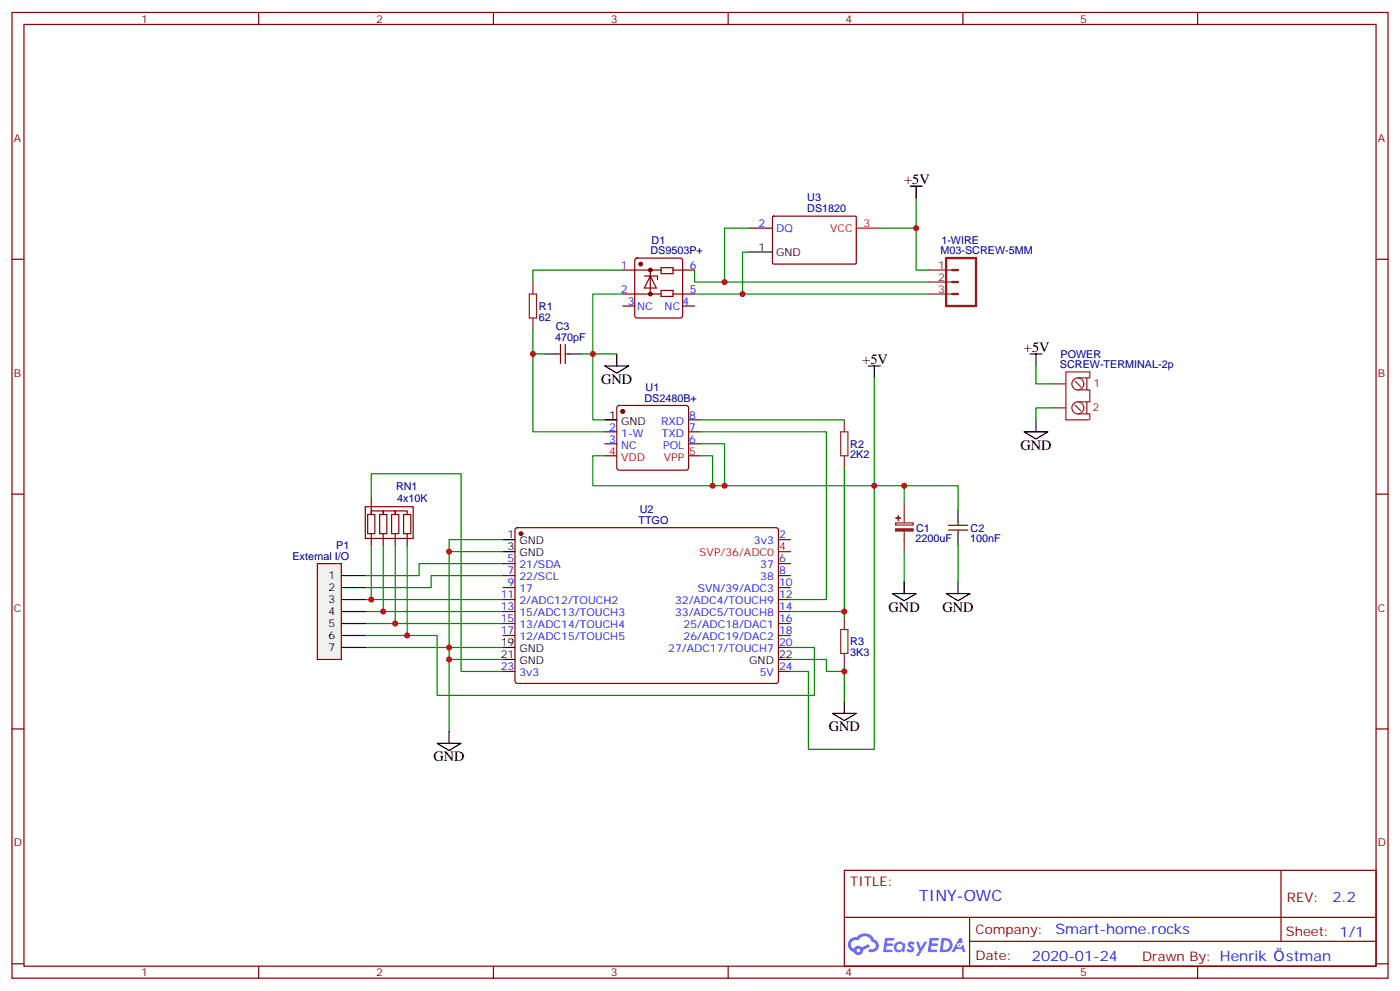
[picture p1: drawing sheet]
<svg xmlns="http://www.w3.org/2000/svg" width="412mm" height="292mm" viewBox="0 0 412 292" stroke-linecap="round" stroke-linejoin="round" font-family="sans-serif">
<g fill="none" stroke="#870000" stroke-width=".35">
<path d="M3.5 3.7h405.4v284.3h-405.4zM7.1 7.2h398.2v277.3h-398.2zM76.2 3.7v3.5M145.3 3.7v3.5M214.5 3.7v3.5M283.6 3.7v3.5M352.8 3.7v3.5M3.5 76.3h3.6M405.3 76.3h3.6M3.5 145.5h3.6M405.3 145.5h3.6M3.5 214.6h3.6"/>
<path d="M405.3 214.6h3.6M248.7 256.3h156.6v28.2h-156.6zM377.3 256.3v20.9M248.7 270.1h156.5M285.6 277.2h119.6M285.6 270.1v14.1M3.5 283.8h3.6M76.2 284.5v3.5M145.3 284.5v3.5M214.5 284.5v3.5M283.6 284.5v3.5M352.8 284.5v3.5"/>
<path d="M405.3 283.8h3.6"/>
</g>
<g fill="#5487ff">
<path d="M267.7 277.4a1.22 1.22 0 0 1 1.7 .3l-.4 .6a.47 .47 0 0 0-.3-.4 .47 .47 0 0 0-.5 .2l.1 .2a1.14 1.14 0 0 1 .8 1.7 1.14 1.14 0 0 1-1.9 0l-.2-.2 .5-.5 .7 .4a.29 .29 0 0 0 .3-.2 .29 .29 0 0 0-.2-.4 1.04 1.04 0 0 1-.6-1.7z"/>
<path d="M260.7 276.2h2.4l.3 .2-.2 .5h-1.8l-.1 .9h1.5l.3 .3-.3 .4h-1.6l-.2 1.1 1.7 .1 .2 .3-.2 .3h-2.6z"/>
<path d="M273.8 276.2h2.4l.3 .2-.1 .5h-1.8l-.2 .9h1.6l.3 .3-.4 .4h-1.6l-.1 1.1 1.7 .1 .2 .3-.2 .3h-2.6z"/>
<path d="M282.6 276.2h.7l.3 1.2-.6 .4a.69 .69 0 0 0-1 .2 .69 .69 0 0 0 .4 1 .69 .69 0 0 0 .9-.6l.5-.3 .6 2.2h-.8l-.2-.9h-1.8l-.5 .9h-.8z"/>
<path d="M269.8 277.3h.8l.6 1.8 1.1-1.8h.9l-2.6 4.2h-.8l.9-1.6z"/>
<path d="M277.4 276.2l-.6 4.1h1.3a2.11 2.11 0 0 0 2.5-2.1 2.11 2.11 0 0 0-2.5-2zM278.1 276.9a1.39 1.39 0 0 1 1.7 1.4 1.39 1.39 0 0 1-1.8 1.3h-.3z"/>
<path d="M263.7 277.8a1.54 1.54 0 0 0-.1 2.2 1.54 1.54 0 0 0 2.2 .1l.6 .2 .3-2.3-.2-.2h-.4a1.49 1.49 0 0 0-2.4 0zM264 278.8a.94 .94 0 0 1 1.8 0 .94 .94 0 0 1-1.8 0z"/>
<path d="M250.4 276.6a2.18 2.18 0 0 0 1.1 3.7 1.44 1.44 0 0 0 1.6 .9 1.44 1.44 0 0 0 1.2-1.5l2-1-.5-.7-1.9 .9a1.47 1.47 0 0 0-2.4 .5 1.39 1.39 0 0 1-.7-2 1.39 1.39 0 0 1 2-.4 2.12 2.12 0 0 1 2.2-1.3 2.12 2.12 0 0 1 1.9 1.6 1.14 1.14 0 0 1 1.1 1.5 1.14 1.14 0 0 1-1.7 .7 .43 .43 0 0 0-.5 .4 .43 .43 0 0 0 .4 .4 1.98 1.98 0 0 0 2.5-1.2 1.98 1.98 0 0 0-1.2-2.5 3.1 3.1 0 0 0-5.3-.7l-.9 .1zM252.3 279.9a.55 .55 0 0 1 1.1 0 .55 .55 0 0 1-1.1 0z"/>
<circle cx="282.6" cy="278.3" r=".26"/>
</g>
<g fill="none" stroke="#870000" stroke-width=".35">
<path d="M183.4 79.5h11.3M187.2 76.2l.5-.2h12.7l.5 .2 .2 .5v16.2l-.3 .5-.4 .2h-12.7l-.5-.2-.2-.5v-16.2zM191.6 79.5v7.1M194.7 78.8h3.6v1.8h-3.6zM198.3 79.5h6.3M220.5 67.2h7M227.6 63.8l.3-.2 24.2 .1 .1 .3v13.6l-.3 .2-24.2-.1-.2-.3zM183.4 86.6h11.3M183.4 90.1h3.6M189.8 81.3h3.9v1M191.6 81.3l1.7 3.5h-3.5zM194.7 85.5h3.6v1.8h-3.6z"/>
<path d="M198.3 86.6h6.3M201.1 90.1h3.5M164 104.2h1.1M165.1 101.4v5.6M166.5 104.2h1.1M166.5 101.4v5.6M181.9 119.6l.5-.2h19.7l.5 .2 .2 .5v17.6l-.2 .5-.5 .2h-19.7l-.5-.2-.2-.5v-17.6zM178.2 127.1h3.5M178.2 130.7h3.5M202.8 127.1h3.6M202.8 130.7h3.6M202.8 123.6h3.6"/>
<path d="M151.9 155.6l.5-.2h76.5l.4 .7-.1 44.7-.6 .4h-76.5l-.4-.7v-44.4zM229.3 158.9h3.5M279.4 156.1h5.6M279.4 154.7h5.6M282.2 153.6v1.1M282.2 156.1v1M148.2 165.9h3.5M148.2 169.5h3.5M148.2 173h3.5M148.2 176.5h3.5M229.3 165.9h3.5M229.3 169.5h3.5"/>
<path d="M229.3 173h3.5M229.3 176.5h3.5M148.2 197.7h3.5M148.2 187.1h3.5M148.2 183.6h3.5M148.2 180.1h3.5M229.3 197.7h3.5M229.3 190.6h3.5M229.3 187.1h3.5M229.3 183.6h3.5M229.3 180.1h3.5"/>
</g>
<g fill="#870000" stroke="#870000" stroke-width=".35">
<circle cx="153.5" cy="157.1" r=".53"/>
<circle cx="183.4" cy="121.1" r=".53"/>
<circle cx="188.7" cy="77.8" r=".53"/>
</g>
<g fill="none" stroke="#000" stroke-width=".35">
<path d="M268.1 54.8h3.5M269.9 54.8v3.5M220.5 74.2h7M160.5 104.2h3.5M167.6 104.2h3.5M178.2 107.7h7l-3.5 2.2zM181.7 104.2v3.5M255.8 107.7h3.5M257.5 107.7v3.6M303.4 104.2h3.5M305.2 104.2v3.5M178.2 123.6h3.5"/>
<path d="M301.6 127.1h7.1l-3.5 2.2zM305.2 123.6v3.5M148.2 158.9h3.5M282.2 150.1v3.5M282.2 157.1v3.6M148.2 162.4h3.5M262.8 174.8h7.1l-3.6 2.1zM266.3 171.2v3.6M278.7 174.8h7.1l-3.6 2.1zM282.2 171.2v3.6M148.2 194.2h3.5M148.2 190.6h3.5"/>
<path d="M229.3 194.2h3.5M128.8 218.9h7l-3.5 2.1zM132.3 215.3v3.6M245.2 210h7l-3.5 2.2zM248.7 206.5v3.5"/>
</g>
<path d="M252.2 67.2h7.1M178.2 134.2h3.5M202.8 134.2h3.6M229.3 162.4h3.5" fill="none" stroke="#f00" stroke-width=".35"/>
<g fill="none" stroke="#870000" stroke-width=".71">
<circle cx="191.6" cy="79.5" r=".35"/>
<circle cx="191.6" cy="86.6" r=".35"/>
</g>
<g fill="none" stroke="#008700" stroke-width=".35">
<path d="M269.9 58.3v21.2h3.5M183.4 79.5h-26.4v3.5M204.6 79.5v3.5h68.8M220.5 74.2h-1.8v12.4M220.5 67.2h-7.1v15.8M259.3 67.2h10.6M157 97.2v29.9h21.2M183.4 86.6h-8.8v37h3.6M204.6 86.6h68.8M157 104.2h3.5M171.1 104.2h10.6M257.5 111.3v31.7h8.8v5.3"/>
<path d="M305.2 107.7v5.3h5.2M178.2 134.2h-3.6v8.8h82.9v77.6h-19.4v-22.9h-5.3M206.4 127.1h37v49.4h-10.6M206.4 134.2h3.5v8.8M206.4 130.7h7v12.3M206.4 123.6h42.3M248.7 137.7v44.1M310.4 120.1h-5.2v3.5M266.3 143h15.9v7.1M266.3 162.4v8.8M282.2 160.7v10.5M107.6 180.1h40.6"/>
<path d="M107.6 183.6h40.6M107.6 190.6h24.7M132.3 194.2h15.9M148.2 190.6h-15.9v24.7M232.8 194.2h10.6v3.5h5.3M232.8 180.1h15.9M248.7 195.9v10.6"/>
</g>
<g fill="none" stroke="#8c2424" stroke-width=".35">
<path d="M273.4 79.5h7.1M155.9 86.6h2.1v7h-2.1zM157 83v3.6M157 93.6v3.6M273.4 86.6h7.1M273.4 83h7.1M310.4 113h3.6M316.6 119.2l1.8 1.8M316.6 112.1l1.8 1.8M317.5 114.8h3.5v3.5h-3.5M317.5 111.3h3.5v-1.8h-7v14.1h6.7M320.1 111.3v3.5"/>
<path d="M320.1 118.3v3.5M247.6 127.1h2.2v7.1h-2.2zM248.7 123.6v3.5M248.7 134.2v3.5M310.4 120.1h3.6M317.5 121.8h3.5v1.8M263.8 154h5.2v.6h-5.2zM266.3 148.3v5.7M266.3 156.4v6M247.6 185.3h2.2v7.1h-2.2zM248.7 181.8v3.5M248.7 192.4v3.5"/>
<circle cx="317.5" cy="113" r="1.76"/>
<circle cx="317.5" cy="120.1" r="1.76"/>
</g>
<g fill="#8c2424" stroke="#8c2424" stroke-width=".35">
<path d="M263.8 155.7h5.2v.7h-5.2z"/>
<path d="M263.9 152.5l1.4 .1z"/>
<path d="M264.6 151.8v1.4z"/>
</g>
<path d="M278.7 76h8.8v14.1h-8.8zM280.5 79.5h1.7M280.5 86.6h1.7M280.5 83h1.7" fill="none" stroke="#8c2424" stroke-width=".71"/>
<g fill="#850000" stroke="#850000" stroke-width=".35">
<circle cx="109.4" cy="150.4" r=".35"/>
<circle cx="112.9" cy="150.4" r=".35"/>
<circle cx="116.4" cy="150.4" r=".35"/>
<circle cx="119.9" cy="150.4" r=".35"/>
</g>
<path d="M107.6 149.2h14.1v9.3h-14.1z" fill="#fff" stroke="#850000" stroke-width=".35"/>
<path d="M108.3 151.5h2.1v5.6h-2.1zM109.4 146.5v5v-1.1h3.5v1.1v-1.1h3.5v1.1v-1.1h3.5v1.1M109.4 157.1v3.6M111.8 151.5h2.1v5.6h-2.1zM112.9 157.1v3.6M115.4 151.5h2.1v5.6h-2.1zM116.4 157.1v3.6M118.9 151.5h2.1v5.6h-2.1zM119.9 157.1v3.6" fill="none" stroke="#850000" stroke-width=".35"/>
<path d="M93.5 165.9h7v28.3h-7z" fill="#f0f0f0" stroke="#870000" stroke-width=".35"/>
<path d="M100.5 169.5h7.1M100.5 173h7.1M100.5 176.5h7.1M100.5 180.1h7.1M100.5 183.6h7.1M100.5 187.1h7.1M100.5 190.6h7.1" fill="none" stroke="#000" stroke-width=".35"/>
<path d="M109.4 146.5v-7h26.4v58.2h12.4M148.2 158.9h-15.9v31.7M109.4 160.7v15.8h-1.8M109.4 176.5h38.8M112.9 160.7v19.4M116.4 160.7v22.9M119.9 160.7v26.4M132.3 162.4h15.9M148.2 165.9h-24.7v3.6h-15.9M148.2 169.5h-21.2v3.5h-19.4M107.6 187.1h21.2v17.7h111.1v-14.2h-7.1" fill="none" stroke="#008700" stroke-width=".35"/>
<g fill="#c00">
<circle cx="119.9" cy="187.1" r=".88"/>
<circle cx="132.3" cy="162.4" r=".88"/>
<circle cx="112.9" cy="180.1" r=".88"/>
<circle cx="109.4" cy="176.5" r=".88"/>
<circle cx="248.7" cy="197.7" r=".88"/>
<circle cx="213.4" cy="83" r=".88"/>
<circle cx="269.9" cy="67.2" r=".88"/>
<circle cx="157" cy="104.2" r=".88"/>
<circle cx="174.6" cy="104.2" r=".88"/>
<circle cx="209.9" cy="143" r=".88"/>
<circle cx="132.3" cy="194.2" r=".88"/>
<circle cx="213.4" cy="143" r=".88"/>
<circle cx="266.3" cy="143" r=".88"/>
<circle cx="257.5" cy="143" r=".88"/>
<circle cx="248.7" cy="180.1" r=".88"/>
<circle cx="218.7" cy="86.6" r=".88"/>
<circle cx="132.3" cy="190.6" r=".88"/>
<circle cx="116.4" cy="183.6" r=".88"/>
</g>
<text font-size="4.6" fill="#00f" x="270.8" y="265.3">TINY-OWC</text>
<g font-size="4.2">
<text x="266.3" y="54.1">+5V</text>
<text x="254" y="107">+5V</text>
<text x="301.6" y="103.5">+5V</text>
<text x="177.1" y="113">GND</text>
<text x="300.6" y="132.4">GND</text>
<text x="261.8" y="180.1">GND</text>
<text x="277.6" y="180.1">GND</text>
<text x="244.1" y="215.3">GND</text>
<text x="127.7" y="224.2">GND</text>
</g>
<g font-size="4.2" fill="#00f">
<text x="392.5" y="265.5">2.2</text>
<text x="310.9" y="275.1">Smart-home.rocks</text>
<text x="304" y="282.9">2020-01-24</text>
<text x="378.9" y="282.8">stman</text>
</g>
<g font-size="3.9" fill="#800">
<text x="250.5" y="260.8">TITLE:</text>
<text x="379.1" y="265.5">REV:</text>
<text x="287.4" y="275">Company:</text>
<text x="378.7" y="275.7">Sheet: 1/1</text>
<text x="287.4" y="282.7">Date:</text>
<text x="336.4" y="282.8">Drawn By: Henrik</text>
</g>
<g font-size="3.2" fill="#800">
<text x="41.6" y="6.7">1</text>
<text x="110.8" y="6.7">2</text>
<text x="179.9" y="6.7">3</text>
<text x="249.1" y="6.7">4</text>
<text x="318.2" y="6.7">5</text>
<text x="4.1" y="41.8">A</text>
<text x="405.9" y="41.8">A</text>
<text x="4.1" y="110.9">B</text>
<text x="405.9" y="110.9">B</text>
<text x="4.1" y="180.1">C</text>
<text x="405.9" y="180.1">C</text>
<text x="4.1" y="249.2">D</text>
<text x="405.9" y="249.2">D</text>
<text x="41.6" y="287.5">1</text>
<text x="110.8" y="287.5">2</text>
<text x="179.9" y="287.5">3</text>
<text x="249.1" y="287.5">4</text>
<text x="318.2" y="287.5">5</text>
</g>
<g font-size="3.2" fill="#000080">
<text x="237.8" y="59.2">U3</text>
<text x="237.8" y="62.5">DS1820</text>
<text x="192" y="71.8">D1</text>
<text x="277.3" y="71.7">1-WIRE</text>
<text x="191.6" y="74.9">DS9503P+</text>
<text x="277.1" y="74.9">M03-SCREW-5MM</text>
<text x="158.7" y="94.4">62</text>
<text x="158.7" y="91.2">R1</text>
<text x="163.6" y="100.3">470pF</text>
<text x="163.7" y="97.2">C3</text>
<text x="312.4" y="105.3">POWER</text>
<text x="312.2" y="108.4">SCREW-TERMINAL-2p</text>
<text x="189.8" y="118.3">DS2480B+</text>
<text x="190.2" y="115.1">U1</text>
<text x="250.5" y="131.8">R2</text>
<text x="250.5" y="135">2K2</text>
<text x="116.6" y="144.2">RN1</text>
<text x="117" y="147.7">4x10K</text>
<text x="188.1" y="154.3">TTGO</text>
<text x="188.4" y="151.1">U2</text>
<text x="99" y="161.8">P1</text>
<text x="269.7" y="159.7">2200uF</text>
<text x="269.9" y="156.5">C1</text>
<text x="285.8" y="159.7">100nF</text>
<text x="285.9" y="156.5">C2</text>
<text x="86.1" y="164.9">External I/O</text>
<text x="250.5" y="190">R3</text>
<text x="250.5" y="193.2">3K3</text>
</g>
<g font-size="3.2" fill="#00f">
<text x="223.4" y="66.8">2</text>
<text x="228.6" y="68.2">DQ</text>
<text x="182.8" y="79.2">1</text>
<text x="203.2" y="79.2">6</text>
<text x="182.8" y="86.2">2</text>
<text x="185" y="89.7">3</text>
<text x="201.1" y="89.7">4</text>
<text x="203.2" y="86.2">5</text>
<text x="187.7" y="91.2">NC</text>
<text x="195.8" y="91.2">NC</text>
<text x="194.7" y="125">RXD</text>
<text x="203" y="123.3">8</text>
<text x="179.5" y="126.8">2</text>
<text x="179.5" y="130.3">3</text>
<text x="183" y="128.6">1-W</text>
<text x="195" y="128.6">TXD</text>
<text x="203" y="130.3">6</text>
<text x="203" y="126.8">7</text>
<text x="183" y="132.1">NC</text>
<text x="195.4" y="132.1">POL</text>
<text x="222.1" y="160.3">3v3</text>
<text x="229.5" y="158.5">2</text>
<text x="149.5" y="165.6">5</text>
<text x="153" y="167.4">21/SDA</text>
<text x="224" y="167.4">37</text>
<text x="229.5" y="165.6">6</text>
<text x="149.5" y="169.1">7</text>
<text x="149.5" y="172.6">9</text>
<text x="153" y="170.9">22/SCL</text>
<text x="224" y="170.9">38</text>
<text x="229.5" y="172.6">10</text>
<text x="229.5" y="169.1">8</text>
<text x="147.5" y="176.2">11</text>
<text x="147.5" y="179.7">13</text>
<text x="153" y="174.4">17</text>
<text x="153" y="177.9">2/ADC12/TOUCH2</text>
<text x="198.8" y="177.9">32/ADC4/TOUCH9</text>
<text x="205.5" y="174.4">SVN/39/ADC3</text>
<text x="229.5" y="179.7">14</text>
<text x="229.5" y="176.2">12</text>
<text x="147.5" y="183.2">15</text>
<text x="153" y="181.5">15/ADC13/TOUCH3</text>
<text x="153" y="185">13/ADC14/TOUCH4</text>
<text x="198.8" y="181.5">33/ADC5/TOUCH8</text>
<text x="201.4" y="185">25/ADC18/DAC1</text>
<text x="229.5" y="183.2">16</text>
<text x="147.5" y="186.8">17</text>
<text x="153" y="188.5">12/ADC15/TOUCH5</text>
<text x="201.4" y="188.5">26/ADC19/DAC2</text>
<text x="229.5" y="190.3">20</text>
<text x="229.5" y="186.8">18</text>
<text x="147.5" y="197.3">23</text>
<text x="196.8" y="192.1">27/ADC17/TOUCH7</text>
<text x="229.5" y="197.3">24</text>
<text x="153" y="199.1">3v3</text>
<text x="223.8" y="199.1">5V</text>
</g>
<g font-size="3.2" fill="#f00">
<text x="244.6" y="68.2">VCC</text>
<text x="254.4" y="66.8">3</text>
<text x="179.5" y="133.8">4</text>
<text x="183" y="135.6">VDD</text>
<text x="195.5" y="135.6">VPP</text>
<text x="203" y="133.8">5</text>
<text x="206" y="163.8">SVP/36/ADC0</text>
<text x="229.5" y="162.1">4</text>
</g>
<g font-size="3.2">
<text x="223.4" y="73.9">1</text>
<text x="228.6" y="75.3">GND</text>
<text x="179.5" y="123.3">1</text>
<text x="183" y="125">GND</text>
<text x="149.5" y="158.5">1</text>
<text x="153" y="160.3">GND</text>
<text x="149.5" y="162.1">3</text>
<text x="153" y="163.8">GND</text>
<text x="96.8" y="170.5">1</text>
<text x="96.8" y="174.1">2</text>
<text x="96.8" y="177.6">3</text>
<text x="96.8" y="181.1">4</text>
<text x="96.8" y="184.6">5</text>
<text x="96.8" y="188.2">6</text>
<text x="96.8" y="191.7">7</text>
<text x="147.5" y="190.3">19</text>
<text x="147.5" y="193.8">21</text>
<text x="153" y="192.1">GND</text>
<text x="153" y="195.6">GND</text>
<text x="220.7" y="195.6">GND</text>
<text x="229.5" y="193.8">22</text>
</g>
<g font-size="3.2" fill="#8d2323">
<text x="276.3" y="79.2">1</text>
<text x="276.3" y="82.7">2</text>
<text x="276.3" y="86.2">3</text>
<text x="322.1" y="114">1</text>
<text x="321.8" y="121.1">2</text>
</g>
</svg>
